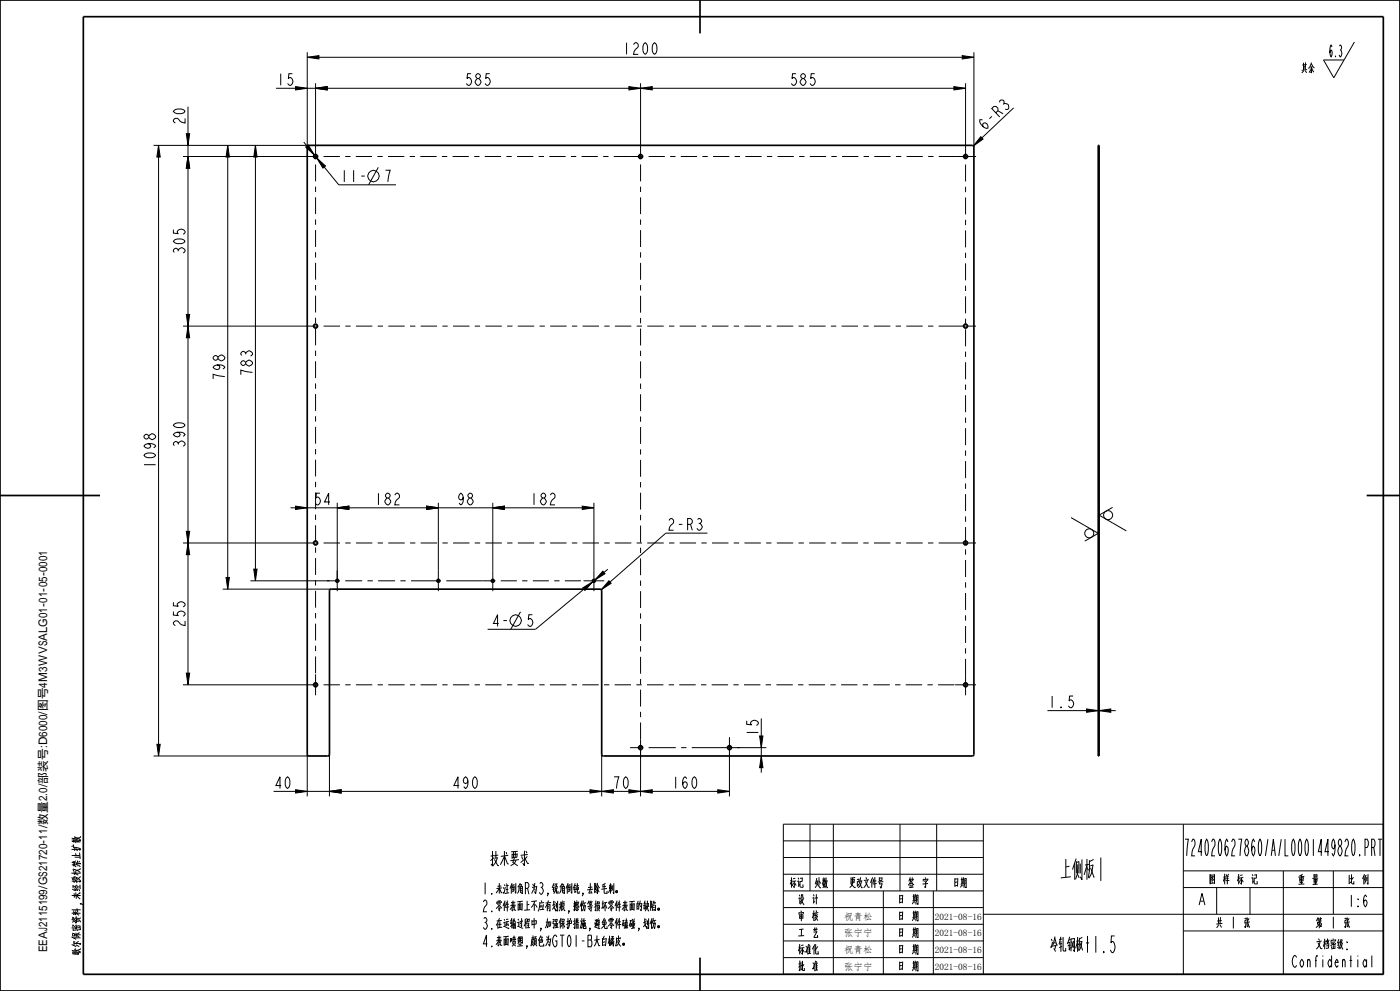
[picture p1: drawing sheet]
<svg xmlns="http://www.w3.org/2000/svg" width="420mm" height="297mm" viewBox="0 0 420 297" stroke-linecap="round" stroke-linejoin="round" font-family="sans-serif">
<g fill="none" stroke="#000" stroke-width=".3">
<path d="M92.2 17.2l3.5-.5v1zM92.2 15.7v28.4M92.2 17.2h200M196 13.1l.4-.3a2.37 2.37 0 0 1 0 3.5 2.48 2.48 0 0 1-.4-3.2zM288.7 16.7l3.5 .5-3.5 .5zM292.2 15.7v28.4M406.3 12.6l-6.2 10.7-3-5.3h6.1M56.4 32v173.2M82.8 26.5h206.9M88.7 26l3.5 .5-3.5 .5zM94.7 26.5l3.5-.5v1zM94.7 25v18.8"/>
<path d="M188.7 26l3.5 .5-3.5 .5zM192.2 26.5l3.5-.5v1zM192.2 25v18.8M286.2 26l3.5 .5-3.5 .5zM289.7 25v18.8M304.1 32.3l-12.1 11.4M46.1 43.6h46.6M47.6 43.6l.5 3.5h-1zM47.6 43.6v183M54.9 46.9h39.8M55.9 40.1h1l-.5 3.5zM56.4 46.9l.5 3.5h-1z"/>
<path d="M68.3 43.6l.5 3.5h-1zM68.3 43.6v133M76.6 43.6l.5 3.5h-1zM76.6 43.6v130.5M91.1 42.6l10.5 12.8h17.2M91.7 44.1l.8-.7 1.8 3zM95 47.4l2.6 2.3-.7 .7zM113.5 50.1l-2.9 5.3M294.2 41l.7 .7-2.9 2zM54.9 97.7h36.6M55.9 94.2h1l-.5 3.5zM56.4 97.7l.5 3.5h-1z"/>
<path d="M44.6 130.7l-.5-.5a.8 .8 0 0 0-.9 .8l.6 .6 .6-.2 .2-.4M44.9 130.3a.99 .99 0 0 1 1.2-.2 .99 .99 0 0 1 .6 .9 1.05 1.05 0 0 1-1.2 .7 1.05 1.05 0 0 1-.9-1zM55.9 159.2h1l-.5 3.5zM87.2 152.2h91M88.7 151.7l3.5 .5-3.5 .5zM101.2 152.2l3.5-.5v1zM101.2 150.7v23.4M128 151.7l3.5 .5-3.5 .5zM131.5 150.7v20.3M147.8 152.2l3.5-.5v1zM147.8 150.7v20.3M174.7 151.7l3.5 .5-3.5 .5z"/>
<path d="M178.2 150.7v20.3M212.2 159.8h-12.5l-19.3 16.9M321.3 155.1l8.2 4.7-4.1 2.4M329.5 159.1v1.3M329.7 153.8v1.3M333.8 152l-4.1 2.4 8.2 4.7M54.9 162.7h36.6M56.4 162.7l.5 3.5h-1zM66.8 176.6h32.5M67.8 173.1h1l-.5 3.5zM75.1 174.1h23.8M76.1 170.6h1l-.5 3.5z"/>
<path d="M174.8 176.2l3-1.9-2.3 2.7zM180.9 171.2l.6 .8-3 1.8zM182.3 170.6l-21.6 18h-14.4M182.7 174.1l.6 .7-2.9 1.9zM149.6 186.9h-1.6l1.3-2.7v3.5M151 186h1.1M156.1 183.4l-2.9 5.2M54.9 205.2h36.6M55.9 201.7h1l-.5 3.5zM228.4 215.3v16.3M314.2 213h20.5M326 212.5l3.5 .5-3.5 .5z"/>
<path d="M329.7 213l3.5-.5v1zM46.1 226.6h46.6M47.1 223.1h1l-.5 3.5zM82.1 237.2h136.7M88.7 236.7l3.5 .5-3.5 .5zM92.2 226.1v12.6M98.8 237.2l3.5-.5v1zM98.8 226.1v12.6M177 236.7l3.5 .5-3.5 .5zM180.5 237.2l3.5-.5v1zM180.5 226.1v12.6M188.7 236.7l3.5 .5-3.5 .5z"/>
<path d="M192.2 237.2l3.5-.5v1zM192.2 224.1v14.6M215.3 236.7l3.5 .5-3.5 .5zM218.8 225.8v12.9M221.1 224.1h8.8M227.9 220.6h1l-.5 3.5zM228.4 226.6l.5 3.5h-1zM235 247h180v45h-180zM235 257h60M235 252h60M243 247v20M250 247v45"/>
<path d="M270 247v20M281 247v20M295 247v45M355 247v45M355.5 251.5h1l-.5 5M357.5 252.3l.4-.8h.2a2.31 2.31 0 0 1-.2 2.9l-.4 2.1h1M411.5 254h.6a2.08 2.08 0 0 0 0-2.5h-.6v5M412.1 254l.4 2.5M413.4 251.5h1.2M414 251.5v5M235 277h60M235 272h60"/>
<path d="M235 267h60M235 262h60M265 267v25M280 267v25M295 274h120M355 279h60M355 266h60M355 261h60M365 266v8M375 266v8M385 261v31M400 261v13"/>
<path d="M235 287h60M235 282h60M389 287l-.4-.6h-.3a2.66 2.66 0 0 0 0 3.5h.3l.4-.6M411.6 286.4v3.5"/>
<circle cx="112" cy="52.8" r="1.72"/>
<circle cx="326.8" cy="159.8" r="1.35"/>
<circle cx="332.4" cy="154.4" r="1.35"/>
<circle cx="154.7" cy="186" r="1.72"/>
</g>
<g fill="#000">
<path d="M92.2 17.2l3.5-.5v1zM288.7 16.7l3.5 .5-3.5 .5zM88.7 26l3.5 .5-3.5 .5zM94.7 26.5l3.5-.5v1zM188.7 26l3.5 .5-3.5 .5zM192.2 26.5l3.5-.5v1zM286.2 26l3.5 .5-3.5 .5zM47.6 43.6l.5 3.5h-1zM55.9 40.1h1l-.5 3.5zM56.4 46.9l.5 3.5h-1zM68.3 43.6l.5 3.5h-1zM76.6 43.6l.5 3.5h-1z"/>
<path d="M91.7 44.1l.8-.7 1.8 3zM95 47.4l2.6 2.3-.7 .7zM294.2 41l.7 .7-2.9 2zM55.9 94.2h1l-.5 3.5zM56.4 97.7l.5 3.5h-1zM88.7 151.7l3.5 .5-3.5 .5zM101.2 152.2l3.5-.5v1zM128 151.7l3.5 .5-3.5 .5zM147.8 152.2l3.5-.5v1zM174.7 151.7l3.5 .5-3.5 .5zM55.9 159.2h1l-.5 3.5zM56.4 162.7l.5 3.5h-1z"/>
<path d="M67.8 173.1h1l-.5 3.5zM76.1 170.6h1l-.5 3.5zM174.8 176.2l3-1.9-2.3 2.7zM180.9 171.2l.6 .8-3 1.8zM182.7 174.1l.6 .7-2.9 1.9zM55.9 201.7h1l-.5 3.5zM326 212.5l3.5 .5-3.5 .5zM329.7 213l3.5-.5v1zM47.1 223.1h1l-.5 3.5zM88.7 236.7l3.5 .5-3.5 .5zM98.8 237.2l3.5-.5v1zM177 236.7l3.5 .5-3.5 .5z"/>
<path d="M180.5 237.2l3.5-.5v1zM188.7 236.7l3.5 .5-3.5 .5zM192.2 237.2l3.5-.5v1zM215.3 236.7l3.5 .5-3.5 .5zM227.9 220.6h1l-.5 3.5zM228.4 226.6l.5 3.5h-1z"/>
</g>
<path d="M0 0h420v297h-420zM25 5h390v287h-390zM210 0v10M92.2 43.8l.5-.2h199.2l.3 .5-.1 182.2-.4 .3h-110.7l-.5-.5v-49l-.2-.5h-81l-.5 .5v49l-.5 .5-5.9-.1-.2-.4zM329.5 43.6h.2v183h-.2zM329.5 44.1h.2M0 148.5h30M410 148.5h10M329.5 226.1h.2M210 287v10" fill="none" stroke="#000" stroke-width=".51"/>
<!-- layer: 02___PRT_ALL_AXES -->
<g fill="none" stroke="#000" stroke-width=".3">
<path d="M91.5 46.9h4M94.7 43.8v3.9M94.7 49.3v5M94.7 55.9v1.6M94.7 59.1v5.1M97.1 46.9h4.9M103.5 46.9h1.6M106.7 46.9h4.9M113.2 46.9h1.6M116.4 46.9h4.9M122.9 46.9h1.6M126.1 46.9h4.9"/>
<path d="M132.6 46.9h1.6M135.8 46.9h4.9M142.2 46.9h1.6M145.4 46.9h4.9M151.9 46.9h1.6M155.1 46.9h4.9M161.6 46.9h1.6M164.8 46.9h4.9M171.3 46.9h1.6M174.5 46.9h4.8M180.9 46.9h1.6M184.1 46.9h8.9"/>
<path d="M192.2 43.8v3.9M192.2 49.3v5M192.2 55.9v1.6M192.2 59.1v5.1M194.6 46.9h4.9M201 46.9h1.6M204.2 46.9h4.9M210.7 46.9h1.6M213.9 46.9h4.9M220.4 46.9h1.6M223.6 46.9h4.9M230.1 46.9h1.6"/>
<path d="M233.3 46.9h4.9M239.7 46.9h1.6M242.9 46.9h4.9M249.4 46.9h1.6M252.6 46.9h4.9M259.1 46.9h1.6M262.3 46.9h4.9M268.8 46.9h1.6M272 46.9h4.8M278.4 46.9h1.6M281.6 46.9h11.2M289.7 43.8v3.9"/>
<path d="M289.7 49.3v5.1M289.7 56v1.6M289.7 59.2v5.1M94.7 65.8v1.6M94.7 69v5M94.7 75.6v1.6M94.7 78.8v5M192.2 65.8v1.6M192.2 69v5M192.2 75.6v1.6M192.2 78.8v5.1M289.7 65.9v1.6"/>
<path d="M289.7 69.1v5M289.7 75.7v1.6M289.7 78.9v5.1M91.5 97.7h4M94.7 85.4v1.6M94.7 88.6v5.1M94.7 95.2v1.6M94.7 98.4v5.1M97.1 97.7h4.9M103.6 97.7h1.6M106.8 97.7h4.9M113.3 97.7h1.6"/>
<path d="M116.5 97.7h4.9M123 97.7h1.6M126.2 97.7h4.9M132.7 97.7h1.6M135.9 97.7h4.9M142.4 97.7h1.6M145.6 97.7h5M152.1 97.7h1.6M155.3 97.7h5M161.9 97.7h1.6M165.1 97.7h4.9M171.6 97.7h1.6"/>
<path d="M174.8 97.7h4.9M181.3 97.7h1.6M184.5 97.7h4.9M191 97.7h1.6M192.2 85.5v1.5M192.2 88.6v5.1M192.2 95.3v1.6M192.2 98.5v5M194.2 97.7h4.9M200.7 97.7h1.6M203.9 97.7h4.9M210.4 97.7h1.6"/>
<path d="M213.6 97.7h4.9M220.1 97.7h1.6M223.3 97.7h5M229.8 97.7h1.6M233 97.7h5M239.6 97.7h1.6M242.8 97.7h4.9M249.3 97.7h1.6M252.5 97.7h4.9M259 97.7h1.6M262.2 97.7h4.9M268.7 97.7h1.6"/>
<path d="M271.9 97.7h4.9M278.4 97.7h1.6M281.6 97.7h11.2M289.7 85.6v1.6M289.7 88.8v5.1M289.7 95.5v1.6M289.7 98.7v5.1M94.7 105.1v1.6M94.7 108.3v5M94.7 114.9v1.6M94.7 118.1v5M192.2 105.1v1.6"/>
<path d="M192.2 108.3v5.1M192.2 115v1.6M192.2 118.2v5M289.7 105.4v1.6M289.7 108.6v5.1M289.7 115.3v1.5M289.7 118.4v5.1M94.7 124.7v1.6M94.7 127.9v5.1M94.7 134.6v1.6M94.7 137.8v5M192.2 124.8v1.6"/>
<path d="M192.2 128v5M192.2 134.6v1.6M192.2 137.8v5.1M289.7 125.1v1.6M289.7 128.3v5.1M289.7 135v1.6M289.7 138.2v5.1M94.7 144.4v1.6M94.7 147.6v5M94.7 154.2v1.6M94.7 157.4v5.1M192.2 144.5v1.6"/>
<path d="M192.2 147.7v5M192.2 154.3v1.6M192.2 157.5v5.1M289.7 144.9v1.6M289.7 148.1v5.1M289.7 154.8v1.6M289.7 158v5M91.5 162.7h4M94.7 164.1v1.5M94.7 167.2v5.1M94.7 173.9v1.6M94.7 177.1v5"/>
<path d="M97.1 162.7h4.9M98.1 174.1h3.9M101.2 171v6.2M103.6 174.1h5.1M103.6 162.7h1.6M106.8 162.7h4.9M110.2 174.1h1.6M113.3 162.7h1.6M113.4 174.1h5.1M116.5 162.7h4.9M120.1 174.1h1.6M123 162.7h1.6"/>
<path d="M123.3 174.1h9M126.2 162.7h4.9M131.5 171v6.2M132.7 162.7h1.6M133.9 174.1h14.7M135.9 162.7h4.9M142.4 162.7h1.6M145.6 162.7h5M147.8 171v6.2M150.2 174.1h4.9M152.1 162.7h1.6M155.3 162.7h5"/>
<path d="M156.7 174.1h1.5M159.8 174.1h4.9M161.9 162.7h1.6M165.1 162.7h4.9M166.3 174.1h1.6M169.5 174.1h4.8M171.6 162.7h1.6M174.8 162.7h4.9M175.1 174.1h6.2M178.2 171v6.2M181.3 162.7h1.6M184.5 162.7h4.9"/>
<path d="M191 162.7h1.6M192.2 164.1v1.6M192.2 167.3v5.1M192.2 174v1.6M192.2 177.2v5M194.2 162.7h4.9M200.7 162.7h1.6M203.9 162.7h4.9M210.4 162.7h1.6M213.6 162.7h4.9M220.1 162.7h1.6M223.3 162.7h5"/>
<path d="M229.8 162.7h1.6M233 162.7h5M239.6 162.7h1.6M242.8 162.7h4.9M249.3 162.7h1.6M252.5 162.7h4.9M259 162.7h1.6M262.2 162.7h4.9M268.7 162.7h1.6M271.9 162.7h4.9M278.4 162.7h1.6M281.6 162.7h11.2"/>
<path d="M289.7 164.6v1.6M289.7 167.8v5.1M289.7 174.5v1.6M289.7 177.7v5.1M94.7 183.7v1.6M94.7 186.9v5M94.7 193.5v1.6M94.7 196.7v5.1M192.2 183.8v1.6M192.2 187v5.1M192.2 193.7v1.6M192.2 196.9v5"/>
<path d="M289.7 184.4v1.6M289.7 187.6v5.1M289.7 194.3v1.6M289.7 197.5v10.9M91.5 205.2h4M94.7 202.1v6.3M97.1 205.2h4.9M103.6 205.2h1.6M106.8 205.2h4.9M113.3 205.2h1.6M116.5 205.2h4.9M123 205.2h1.6"/>
<path d="M126.2 205.2h4.9M132.7 205.2h1.6M135.9 205.2h4.9M142.4 205.2h1.6M145.6 205.2h4.9M152.1 205.2h1.6M155.3 205.2h4.9M161.8 205.2h1.6M165 205.2h4.9M171.5 205.2h1.6M174.7 205.2h4.9M181.2 205.2h1.6"/>
<path d="M184.4 205.2h4.9M190.9 205.2h1.6M192.2 203.5v1.6M192.2 206.7v5M192.2 213.3v1.6M192.2 216.5v10.7M194.1 205.2h4.9M200.6 205.2h1.6M203.8 205.2h4.9M210.3 205.2h1.6M213.5 205.2h4.9M220 205.2h1.6"/>
<path d="M223.2 205.2h4.9M229.7 205.2h1.6M232.9 205.2h4.9M239.4 205.2h1.6M242.6 205.2h4.9M249.1 205.2h1.6M252.3 205.2h4.9M258.8 205.2h1.6M262 205.2h4.9M268.5 205.2h1.6M271.7 205.2h4.9M278.2 205.2h1.6"/>
<path d="M281.4 205.2h4.9M286.5 205.2h6.3M189 224.1h4M194.6 224.1h8.1M204.3 224.1h1.6M207.5 224.1h14.5M218.8 220.9v6.3"/>
</g>
<g fill="none" stroke="#000" stroke-width=".51">
<circle cx="94.7" cy="46.9" r=".58"/>
<circle cx="192.2" cy="46.9" r=".58"/>
<circle cx="289.7" cy="46.9" r=".58"/>
<circle cx="94.7" cy="97.7" r=".58"/>
<circle cx="289.7" cy="97.7" r=".58"/>
<circle cx="94.7" cy="162.7" r=".58"/>
<circle cx="101.2" cy="174.1" r=".42"/>
<circle cx="131.5" cy="174.1" r=".42"/>
<circle cx="147.8" cy="174.1" r=".42"/>
<circle cx="178.2" cy="174.1" r=".42"/>
<circle cx="289.7" cy="162.7" r=".58"/>
<circle cx="94.7" cy="205.2" r=".58"/>
<circle cx="289.7" cy="205.2" r=".58"/>
<circle cx="192.2" cy="224.1" r=".58"/>
<circle cx="218.8" cy="224.1" r=".58"/>
</g>
<text font-size="9.1" x="315" y="264">上侧板1</text>
<g font-size="6.5">
<text x="360.6" y="256.5">724020627860/A/L0001449820.PRT</text>
<text x="143.2" y="259.8">技术要求</text>
<text x="312.8" y="285.5">冷轧钢板t1.5</text>
</g>
<g font-size="4.6">
<text x="186.6" y="16.3">1200</text>
<text x="398.6" y="17">6.3</text>
<text x="390.3" y="22.1">其余</text>
<text x="82.8" y="25.6">15</text>
<text x="139.2" y="25.6">585</text>
<text x="236.7" y="25.6">585</text>
<text x="55.5" y="37.6" transform="rotate(-90 55.5 37.6)">20</text>
<text x="101.9" y="54.5">11-</text>
<text x="115" y="54.5">7</text>
<text x="55.5" y="76.5" transform="rotate(-90 55.5 76.5)">305</text>
<text x="75.8" y="113" transform="rotate(-90 75.8 113)">783</text>
<text x="67.4" y="114.3" transform="rotate(-90 67.4 114.3)">798</text>
<text x="55.5" y="134.4" transform="rotate(-90 55.5 134.4)">390</text>
<text x="46.7" y="140.7" transform="rotate(-90 46.7 140.7)">1098</text>
<text x="93.9" y="151.3">54</text>
<text x="112.1" y="151.3">182</text>
<text x="136.9" y="151.3">98</text>
<text x="158.8" y="151.3">182</text>
<text x="200" y="158.9">2-R 3</text>
<text x="55.5" y="188.2" transform="rotate(-90 55.5 188.2)">255</text>
<text x="157.6" y="187.7">5</text>
<text x="314.2" y="212.1">1.5</text>
<text x="227.5" y="220.9" transform="rotate(-90 227.5 220.9)">15</text>
<text x="82.1" y="236.3">40</text>
<text x="135.5" y="236.3">490</text>
<text x="183.5" y="236.3">70</text>
<text x="201.3" y="236.3">160</text>
<text x="144.5" y="268">1.未注倒角R为3,锐角倒钝,去除毛刺。</text>
<text x="235.6" y="266.3">标记</text>
<text x="243.1" y="266.3">处数</text>
<text x="251.5" y="266.3">更改文件号</text>
<text x="271.2" y="266.3">签 字</text>
<text x="284.6" y="266.3">日期</text>
<text x="360.6" y="265.3">图 样 标 记</text>
<text x="388.2" y="265.3">重 量</text>
<text x="403.2" y="265.3">比 例</text>
<text x="144.5" y="273.3">2.零件表面上不应有划痕,擦伤等损坏零件表面的缺陷。</text>
<text x="238.2" y="271.3">设 计</text>
<text x="268.2" y="271.3">日 期</text>
<text x="358.7" y="271.3">A</text>
<text x="404.9" y="271.8">1:6</text>
<text x="144.5" y="278.5">3.在运输过程中,加强保护措施,避免零件磕碰,划伤。</text>
<text x="238.2" y="281.3">工 艺</text>
<text x="238.2" y="276.3">审 核</text>
<text x="268.2" y="281.3">日 期</text>
<text x="268.2" y="276.3">日 期</text>
<text x="364.3" y="278.3">共 1 张</text>
<text x="394.3" y="278.3">第 1 张</text>
<text x="144.5" y="283.8">4.表面喷塑,颜色为GT01-B大白橘皮。</text>
<text x="237.4" y="286.3">标准化</text>
<text x="268.2" y="286.3">日 期</text>
<text x="392.3" y="284.6">文档密级:</text>
<text x="238.2" y="291.3">批 准</text>
<text x="268.2" y="291.3">日 期</text>
<text x="389.8" y="289.9">Confidential</text>
</g>
<text font-size="4.5" x="295.3" y="39.4" transform="rotate(-43 295.3 39.4)">6-R 3</text>
<text font-size="3.9" x="24.4" y="286.4" transform="rotate(-90 24.4 286.4)">歌尔保密资料,未经授权禁止扩散</text>
<text font-size="3.5" x="14.1" y="285.4" transform="rotate(-90 14.1 285.4)">EEAJ2115199/GS21720-11/数量2.0/部装号:D6000/图号4M3WVSALG01-01-05-0001</text>
<g font-size="2.8">
<text x="253.3" y="275.6">祝青松</text>
<text x="280.4" y="275.6">2021-08-16</text>
<text x="253.3" y="280.6">张宁宁</text>
<text x="280.4" y="280.6">2021-08-16</text>
<text x="253.3" y="285.6">祝青松</text>
<text x="280.4" y="285.6">2021-08-16</text>
<text x="253.3" y="290.6">张宁宁</text>
<text x="280.4" y="290.6">2021-08-16</text>
</g>
</svg>
